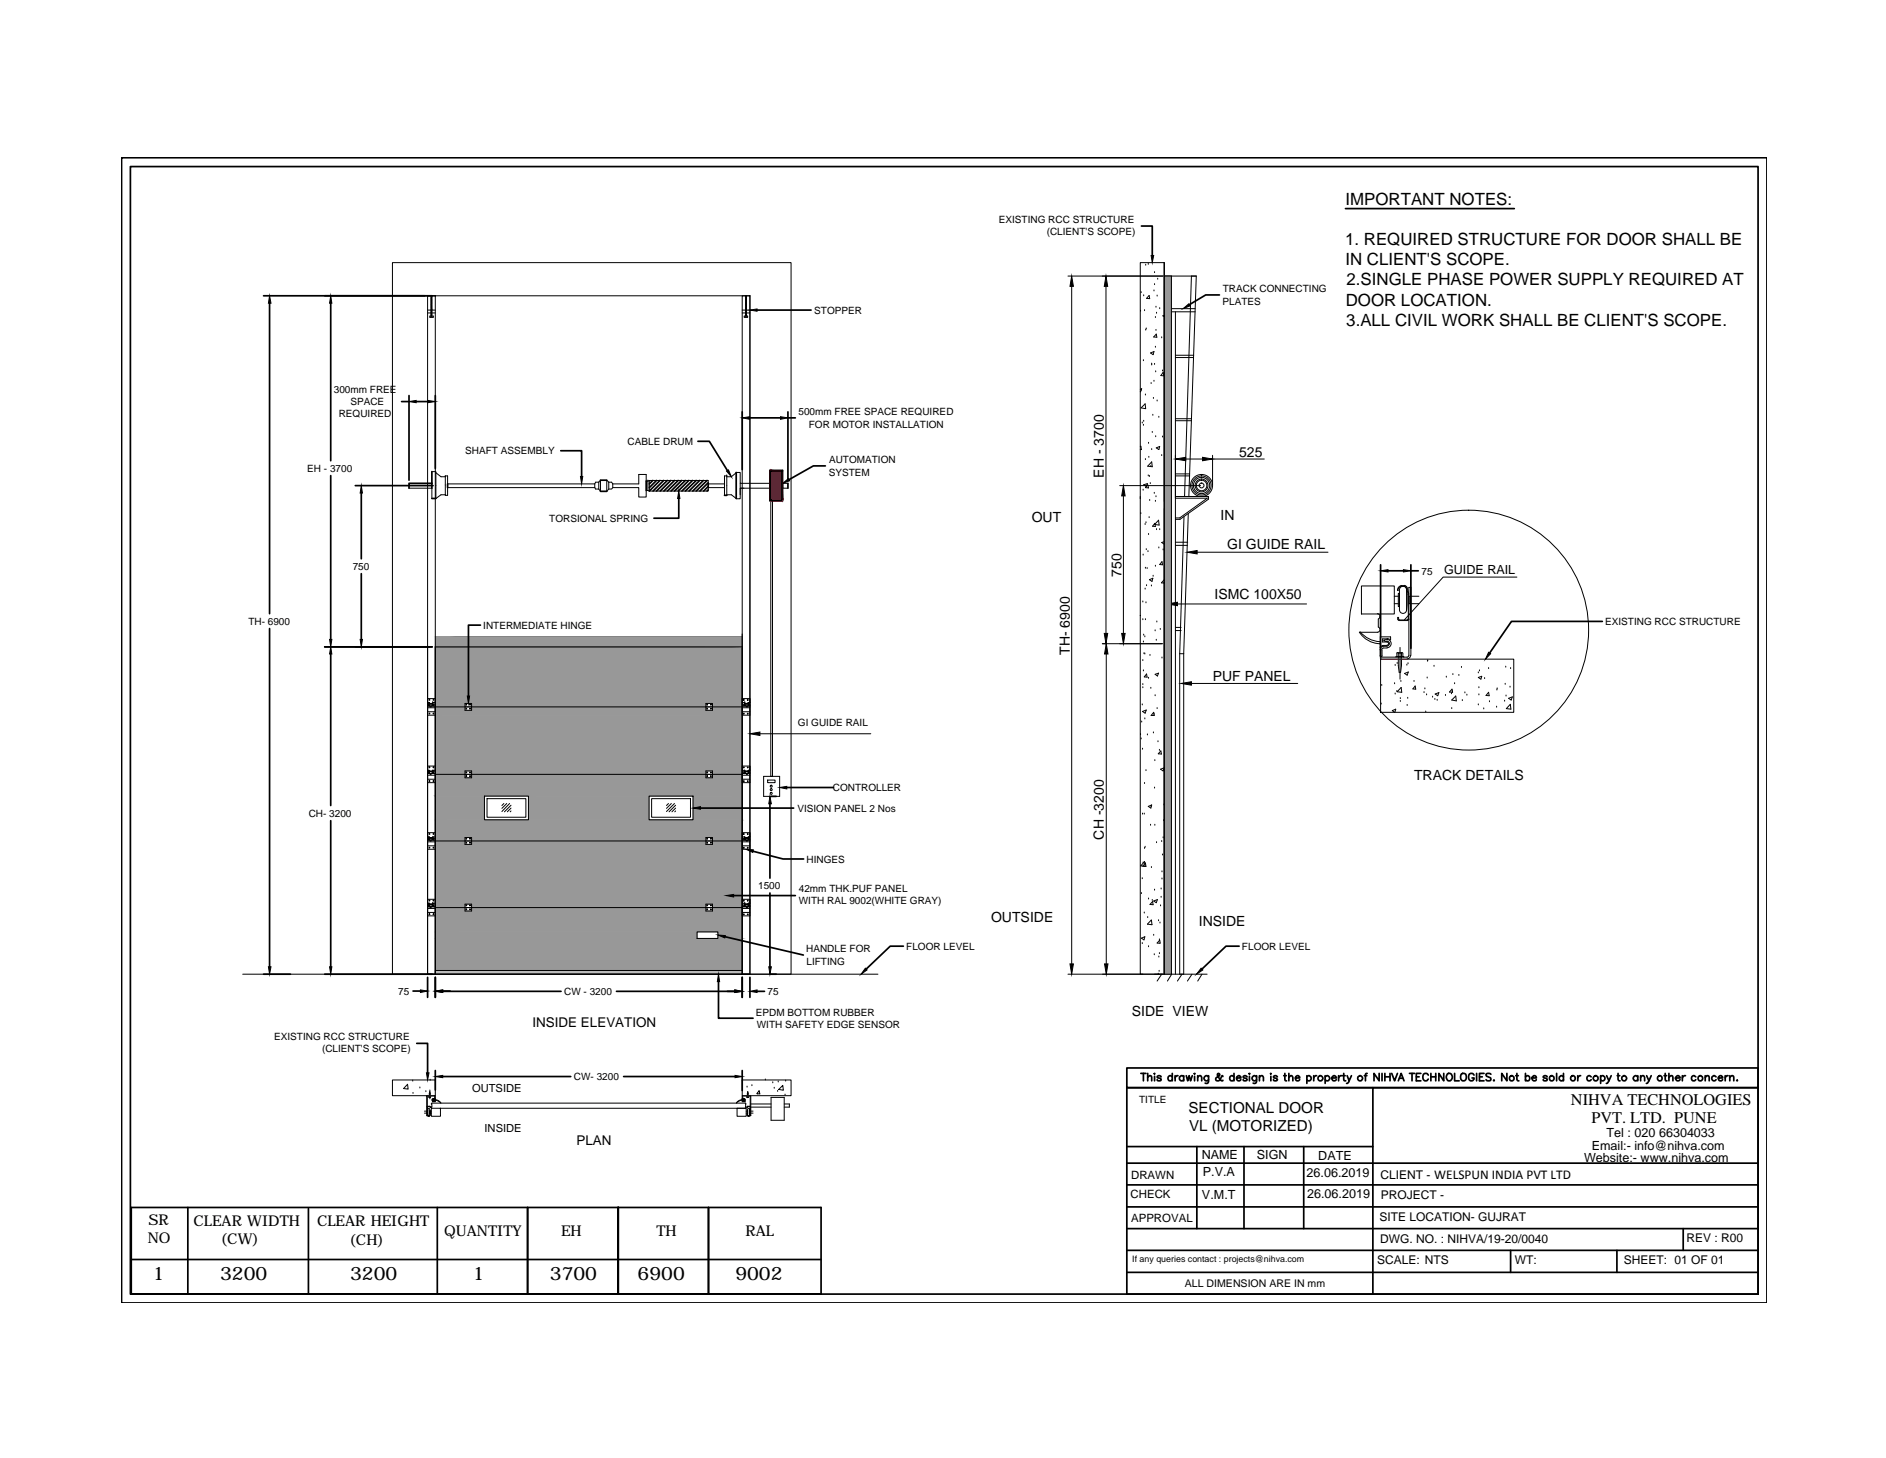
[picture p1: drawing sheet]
<svg xmlns="http://www.w3.org/2000/svg" width="279mm" height="216mm" viewBox="0 0 279 216" stroke-linecap="round" stroke-linejoin="round" font-family="sans-serif">
<!-- layer: 0 -->
<g fill="#989898" stroke="#989898" stroke-width=".15">
<path d="M64.5 95.8v7.6h45.5zM64.5 95.8h45.5v7.6z"/>
<path d="M64.5 103.4v.8h45.5zM64.5 103.4h45.5v.8z"/>
<path d="M105.6 104.2v.5h4.4zM105.6 104.2h4.4v.5z"/>
<path d="M69.9 104.2v.5h34.7zM69.9 104.2h34.7v.5z"/>
<path d="M64.5 104.2v.5h4.4zM64.5 104.2h4.4v.5z"/>
<path d="M105.6 134.4v.5h4.4zM105.6 134.4h4.4v.5z"/>
<path d="M69.9 134.4v.5h34.7zM69.9 134.4h34.7v.5z"/>
<path d="M64.5 134.4v.5h4.4zM64.5 134.4h4.4v.5z"/>
<path d="M64.5 134.9v3.1h45.5zM64.5 134.9h45.5v3.1z"/>
<path d="M106.4 138v1h3.6zM106.4 138h3.6v1z"/>
<path d="M64.5 138v1h38.8zM64.5 138h38.8v1z"/>
<path d="M64.5 139v4.7h45.5zM64.5 139h45.5v4.7z"/>
<path d="M105.6 124.5v.5h4.4zM105.6 124.5h4.4v.5z"/>
<path d="M69.9 124.5v.5h34.7zM69.9 124.5h34.7v.5z"/>
<path d="M64.5 124.5v.5h4.4zM64.5 124.5h4.4v.5z"/>
<path d="M64.5 125v8.9h45.5zM64.5 125h45.5v8.9z"/>
<path d="M105.6 133.9v.5h4.4zM105.6 133.9h4.4v.5z"/>
<path d="M69.9 133.9v.5h34.7zM69.9 133.9h34.7v.5z"/>
<path d="M64.5 133.9v.5h4.4zM64.5 133.9h4.4v.5z"/>
<path d="M105.6 114.7v.5h4.4zM105.6 114.7h4.4v.5z"/>
<path d="M69.9 114.7v.5h34.7zM69.9 114.7h34.7v.5z"/>
<path d="M64.5 114.7v.5h4.4zM64.5 114.7h4.4v.5z"/>
<path d="M64.5 115.2v2.7h45.5zM64.5 115.2h45.5v2.7z"/>
<path d="M102.7 117.9v3.5h7.3zM102.7 117.9h7.3v3.5z"/>
<path d="M78.3 117.9v3.5h17.9zM78.3 117.9h17.9v3.5z"/>
<path d="M64.5 117.9v3.5h7.3zM64.5 117.9h7.3v3.5z"/>
<path d="M64.5 121.4v2.6h45.5zM64.5 121.4h45.5v2.6z"/>
<path d="M105.6 124v.5h4.4zM105.6 124h4.4v.5z"/>
<path d="M69.9 124v.5h34.7zM69.9 124h34.7v.5z"/>
<path d="M64.5 124v.5h4.4zM64.5 124h4.4v.5z"/>
<path d="M105.6 104.7v.5h4.4zM105.6 104.7h4.4v.5z"/>
<path d="M69.9 104.7v.5h34.7zM69.9 104.7h34.7v.5z"/>
<path d="M64.5 104.7v.5h4.4zM64.5 104.7h4.4v.5z"/>
<path d="M64.5 105.2v.7h45.5zM64.5 105.2h45.5v.7z"/>
<path d="M64.5 105.9v8.3h45.5zM64.5 105.9h45.5v8.3z"/>
<path d="M105.6 114.2v.5h4.4zM105.6 114.2h4.4v.5z"/>
<path d="M69.9 114.2v.5h34.7zM69.9 114.2h34.7v.5z"/>
<path d="M64.5 114.2v.5h4.4zM64.5 114.2h4.4v.5z"/>
<path d="M64.5 94.3v1.5h45.5zM64.5 94.3h45.5v1.5z"/>
<path d="M172.5 40.9v103.4h1zM172.5 40.9h1v103.4z"/>
</g>
<!-- layer: at_Rect -->
<path d="M64.5 143.7h45.5v.6h-45.5zM64.5 144.3v-48.5h45.5v48.5" fill="none" stroke="#000" stroke-width=".15"/>
<!-- layer: 0 -->
<path d="M64.5 144.3h45.5" fill="none" stroke="#a6a6a6" stroke-width=".15"/>
<g fill="none" stroke="#000" stroke-width=".25">
<path d="M18 23.4h243.8v169.5h-243.8zM19.3 24.7h241.1v166.9h-241.1zM169.1 33.5h1.6v4.3M199.3 30.9h25M39 43.8h25M39.9 44.9v46M49 44.9v23.3M59.5 59.5h1.1M60.6 58.6v12.5M61.7 59.5h1.7M64.5 58.6v10.8M112.2 45.9h8"/>
<path d="M180.7 43.7h-2.1l-2.4 1.4M49 70.4v24.3M52.6 71.9h11.5M53.5 73v9.7M64 71.6h-3.4v.7M64 69.8v2.5M64 73.8h.6M66.3 71.7v.5M83.1 66.7h3.1v3.9M89 71.1h.9M89 72.8h.9M95.7 71.2v1.4"/>
<path d="M96.7 71.1l-.5 .6M97.3 71.1l-1.1 1.1M97.8 71.1l-1.6 1.6M98.3 71.1l-1.6 1.6M98.9 71.1l-1.6 1.6M99.4 71.1l-1.6 1.6M99.9 71.1l-1.5 1.6M100.5 71.1l-1.6 1.6M100.6 73.8v2.9h-3.7M101 71.1l-1.6 1.6M101.5 71.1l-1.6 1.6M102 71.1l-1.5 1.6"/>
<path d="M102.6 71.1l-1.6 1.6M103.1 71.1l-1.6 1.6M103.4 65.3h1.7l2.7 4.4M103.6 71.1l-1.5 1.6M104.2 71.1l-1.6 1.6M104.7 71.1l-1.6 1.6M104.9 71.5l-1.2 1.2M104.9 72l-.7 .7M104.9 72.5l-.2 .2M104.9 71.7v.5M107.3 73.3h.4M109.1 70v3.8"/>
<path d="M110 61v8.5M111.1 61.9h4.5M114.1 69.8h1.7v4.3h-1.7zM116.7 61v10.1M116.7 71.6v.7M116.7 61.9h1.1M122.3 69h-1.8l-3.6 2M39.9 93.1v50.1M48.1 95.8h15.9M49 96.8v22.5M53.5 84.9v9.8M71.2 92.6h-1.8v10.5"/>
<path d="M204.5 83.6v13.5M205.6 84.5h2.3M209 83.6v12.4M209 84.5h1.1M237.4 92h-13.5l-3.2 4.7M103.8 119.7h13.8M114.1 119v11M114.2 117.9h.8M116.6 116.6h6.9M49 121.5v21.7M107.4 138.7l11.6 2.7M108.7 132.6h9.1"/>
<path d="M111.6 126.1l4.4 1.1h3.1M114.1 132.2v11M39 144.3h4M48.1 144.3h15.9M61.2 146.8h1.1M61.7 154.5h1.6v4.4M63.3 144.7v3M64.5 144.7v3M64.5 158.5v2.9M65.6 146.8h17.5M65.6 159.4h19M65.6 146.8h1.1"/>
<path d="M91.3 146.8h17.6M92.4 159.4h16.5M106.4 145.4v5.4h5.2M110 144.7v3M110 158.5v3M111.1 144.7v3M112.2 146.8h1.1M114.2 144.3h.8M133.8 140.1h-1.9l-3.6 3.4M169 158.9h.8M169.4 158.9v1.1M170 159.5l.3-.2 .3 .1v.6"/>
<path d="M170 158.9v1.1M171 158.9v.1zM171 159.4v.6M172 159.5a.33 .33 0 0 0-.6 0l.1 .1 .5 .2v.1a.33 .33 0 0 1-.6 0M173.7 159.5a.35 .35 0 0 0-.6-.1 .35 .35 0 0 0 0 .5 .35 .35 0 0 0 .6 0M173.7 158.9v1.1M174.1 159.3v.7M174.5 159.3l-.4 .2v.1M175.4 159.5a.35 .35 0 0 0-.6-.1 .35 .35 0 0 0 0 .5 .35 .35 0 0 0 .6 0M175.4 159.3v.7M175.7 159.3l.3 .7 .2-.7 .2 .7 .2-.7M177 158.9l.1 .1h-.1z"/>
<path d="M177 159.4v.6M177.4 159.5l.3-.2h.2l.1 .2v.5M177.4 159.3v.7M179 159.3v.9l-.2 .2h-.3M179 159.5a.37 .37 0 0 0-.5-.1 .37 .37 0 0 0 0 .5 .37 .37 0 0 0 .5 0M181.2 159.4l-.2-.1a.68 .68 0 0 1-.9 .7v-.4l.6-.4-.1-.2h-.2a1.08 1.08 0 0 0 .7 1h.1M182.8 159.5a.35 .35 0 0 0-.5-.1 .35 .35 0 0 0 0 .5 .35 .35 0 0 0 .5 0M182.8 158.9v1.1M183.2 159.6h.6a.35 .35 0 0 0-.5-.3 .35 .35 0 0 0-.1 .6l.2 .1 .4-.1M183.6 140.1h-2l-3.5 3.4M184.8 159.5a.34 .34 0 0 0-.6 0v.1l.4 .1 .2 .1-.1 .2a.36 .36 0 0 1-.5-.1M185.1 158.9l.1 .1h-.1z"/>
<path d="M185.1 159.4v.6M186.2 159.3v.9l-.2 .2h-.4M186.2 159.5a.37 .37 0 0 0-.6-.1 .37 .37 0 0 0 0 .5 .37 .37 0 0 0 .6 0M186.6 159.5l.2-.2h.2l.2 .2v.5M186.6 159.3v.7M188.3 158.9v.1zM188.3 159.4v.6M189.2 159.5a.33 .33 0 0 0-.5 0v.1l.4 .1 .1 .2a.33 .33 0 0 1-.5 0M190.2 159.3h.4M190.3 158.9v.9l.1 .2h.2M190.9 159.5l.3-.2h.2l.1 .2v.5M190.9 158.9v1.1"/>
<path d="M191.9 159.6h.6a.35 .35 0 0 0-.4-.3 .35 .35 0 0 0-.1 .6v.1a.36 .36 0 0 0 .5-.1M193.6 159.5a.35 .35 0 0 1 .5-.1 .35 .35 0 0 1 0 .5 .35 .35 0 0 1-.5 0M193.6 159.3v1.1M194.6 159.3v.7M195 159.3h-.1l-.3 .3M196.3 159.5a.37 .37 0 0 1 .6-.1 .37 .37 0 0 1 0 .5 .37 .37 0 0 1-.6 0M196.3 159.3v1.1M197.3 159.6h.7a.34 .34 0 0 0-.4-.3 .34 .34 0 0 0-.3 .3v.2a.37 .37 0 0 0 .3 .2 .37 .37 0 0 0 .4-.1M198.3 159.3v.7M198.8 159.3l-.3 .1-.2 .2M198.9 159.3h.4M199.1 158.9v1.1h.3"/>
<path d="M199.6 159.3l.3 .7 .3-.7M202.1 159.3h.4M202.5 158.9l-.2 .1v.2v.8M204.3 158.9v1.1l-.7-1.1v1.1M204.7 158.9v1.1M205.2 158.9v1.1M205.2 159.5h.7M205.9 158.9v1.1M206.2 158.9l.4 1.1 .4-1.1M207.3 159.7h.5M208.8 158.9h.8M209.2 158.9v1.1"/>
<path d="M209.8 159.5h.4M210.5 158.9h-.7v1.1h.7M211.6 159.2a.46 .46 0 0 0-.6-.2 .46 .46 0 0 0-.2 .6 .42 .42 0 0 0 .3 .5 .42 .42 0 0 0 .5-.3M212 159.5h.7M212 158.9v1.1M212.7 158.9v1.1M213.9 158.9v1.1l-.7-1.1v1.1M214.5 159a.53 .53 0 0 1 .7 .5 .53 .53 0 0 1-.7 .5l-.1-.1a.65 .65 0 0 1 .1-.9zM215.5 158.9v1.1h.7M216.5 159.1a.48 .48 0 0 1 .6-.1 .48 .48 0 0 1 .1 .6 .46 .46 0 0 1-.6 .4 .46 .46 0 0 1-.2-.6zM218.4 159.2a.46 .46 0 0 0-.7-.2 .46 .46 0 0 0-.1 .6 .4 .4 0 0 0 .4 .5 .4 .4 0 0 0 .4-.5h-.3M218.8 158.9v1.1"/>
<path d="M219.2 159.5h.4M219.9 158.9h-.7v1.1h.7M220.9 159.1l-.3-.2-.5 .2 .1 .3 .6 .2 .1 .3a.45 .45 0 0 1-.8 0M223.2 158.9v1.1l-.7-1.1v1.1M224.6 159.3h.3M224.7 158.9v.9l.1 .2h.2M226 159.5a.35 .35 0 0 1 .5-.1 .35 .35 0 0 1 0 .5 .35 .35 0 0 1-.5 0M226 158.9v1.1M227 159.6h.6a.35 .35 0 0 0-.5-.3 .35 .35 0 0 0-.1 .6 .33 .33 0 0 0 .6 0M229.2 159.5a.33 .33 0 0 0-.6 0l.1 .1 .5 .2v.1a.33 .33 0 0 1-.6 0M230.6 158.9v1.1M231.6 159.5a.35 .35 0 0 0-.5-.1 .35 .35 0 0 0 0 .5 .35 .35 0 0 0 .5 0"/>
<path d="M231.6 158.9v1.1M233.7 159.3v.7M234.2 159.3l-.3 .1-.2 .2M235.7 159.5a.35 .35 0 0 0-.5-.1 .35 .35 0 0 0 0 .5 .35 .35 0 0 0 .5 0M237.1 159.5a.35 .35 0 0 1 .5-.1 .35 .35 0 0 1 0 .5 .35 .35 0 0 1-.5 0M237.1 159.3v1.1M238 159.3l.4 .7 .3-.7M239.6 159.3h.4M239.7 158.9v.9l.1 .2h.2M242.6 159.5a.37 .37 0 0 0-.5-.1 .37 .37 0 0 0 0 .5 .37 .37 0 0 0 .5 0M242.6 159.3v.7M243 159.5l.3-.2h.2l.1 .2v.5"/>
<path d="M243 159.3v.7M243.9 159.3l.4 .7 .3-.7M246.5 159.3h.4M246.7 158.9v.9v.2h.2M247.2 159.5l.3-.2h.2l.1 .2v.5M247.2 158.9v1.1M248.2 159.6h.7a.34 .34 0 0 0-.3-.3 .34 .34 0 0 0-.4 .3v.2a.37 .37 0 0 0 .3 .2 .37 .37 0 0 0 .4-.1M249.2 159.3v.7M249.7 159.3l-.3 .1-.2 .2M251.2 159.5a.35 .35 0 0 0-.5-.1 .35 .35 0 0 0 0 .5 .35 .35 0 0 0 .5 0M252.6 159.5l.3-.2 .3 .1v.6M252.6 159.3v.7"/>
<path d="M254.2 159.5a.35 .35 0 0 0-.5-.1 .35 .35 0 0 0 0 .5 .35 .35 0 0 0 .5 0M254.6 159.6h.6a.35 .35 0 0 0-.5-.3 .35 .35 0 0 0-.1 .6l.1 .1a.36 .36 0 0 0 .5-.1M255.6 159.3v.7M256 159.3l-.4 .2v.1M256.3 159.5l.3-.2 .2 .1 .1 .6M256.3 159.3v.7M19.4 178.8h102.2v12.8h-102.2h102.2h-102.2zM27.8 178.8v12.8M45.7 179v12.6M64.8 178.8v12.8M78.2 178.8v12.8M91.6 178.8v12.8z"/>
<path d="M105 178.8v12.8M166.9 178.7h93.5M166.9 175.5h93.5M166.9 172.2h93.5M166.9 169.8h36.5M177.3 169.8v12.1M184.3 169.8v12.1M193.1 169.8v12.1M199.9 160l-.1 .3-.3 .1M203.4 161.1h-36.5v30.5h93.5M207.2 160l.4-1.1 .4 1.1M221.2 160h.2z"/>
<path d="M238.4 160l-.3 .4h-.1M244.3 160l-.2 .4h-.2M257.3 160h.1zM19.4 186.5h102.2M166.9 181.9h93.5M166.9 185.2h93.5M166.9 188.4h93.5M203.4 191.6v-30.5h57h-93.5v-3h93.5v33.5M223.8 185.2v3.2M239.5 185.2v3.2M249.4 181.9v3.3"/>
<circle cx="195.6" cy="159.7" r=".37"/>
<circle cx="201.5" cy="159.7" r=".37"/>
<circle cx="224" cy="159.7" r=".37"/>
<circle cx="229.9" cy="159.7" r=".37"/>
<circle cx="233" cy="159.7" r=".37"/>
<circle cx="236.4" cy="159.7" r=".37"/>
<circle cx="240.6" cy="159.7" r=".37"/>
<circle cx="245.9" cy="159.7" r=".37"/>
<circle cx="251.9" cy="159.7" r=".37"/>
</g>
<g fill="#000" stroke="#000" stroke-width=".15">
<path d="M170.5 37.8h.4l-.2 1.1zM39.9 43.8l.2 1.1h-.3zM49 43.8l.2 1.1h-.4zM60.6 59.5l1.1-.2v.3zM63.4 59.3l1.1 .2-1.1 .1zM111.1 45.9l1.1-.2v.4zM158.8 40.9l.2 1.5h-.5zM163.8 40.9l.3 1.5h-.5zM175.3 45.7l.8-.7 .2 .3zM53.5 71.9l.2 1.1h-.3zM86 70.6h.3l-.1 1.1zM100.6 72.7l.1 1.1h-.3z"/>
<path d="M107.6 69.8l.3-.2 .4 1zM110 61.9l1.1-.2v.4zM115.6 61.7l1.1 .2-1.1 .2zM116 71.6l.8-.7 .2 .3zM166.4 71.9l.3 1.5h-.5zM174.1 68l1.6-.3v.5zM178.2 67.7l1.4 .3-1.4 .2zM49 95.8l.2 1h-.4zM48.8 94.7h.4l-.2 1.1zM53.4 94.7h.3l-.2 1.1zM163.6 93.8h.5l-.3 1.5zM163.9 95.3l.2 1.5h-.5z"/>
<path d="M166.2 93.8h.5l-.3 1.5zM172.9 89.4l1.5-.2v.5zM175.9 81.8l1.4-.3v.5zM204.5 84.5l1.1-.1v.3zM207.9 84.4l1.1 .1-1.1 .2zM220.5 96.6l.3 .2-.7 .8zM69.2 103.1h.4l-.2 1.1zM102.7 119.7l1.1-.2v.3zM111.1 108.7l1.5-.3v.5zM114.1 117.9l.2 1.1h-.4zM115.5 116.6l1.1-.2v.4zM175 101.2l1.5-.2v.5z"/>
<path d="M106.4 138.5h1.1l-.1 .4zM107.6 132.6l1.1-.2v.4zM110.5 125.8h1.1l-.1 .4zM39.8 143.2h.3l-.2 1.1zM48.8 143.2h.4l-.2 1.1zM62.3 146.6l1 .2-1 .2zM63.2 158.9h.4l-.3 1zM64.5 146.8l1.1-.2v.4zM64.5 159.4l1.1-.2v.4zM106.4 144.3l.2 1.1h-.3zM108.9 146.6l1.1 .2-1.1 .2zM108.9 159.2l1.1 .2-1.1 .2z"/>
<path d="M111.1 146.8l1.1-.2v.4zM113.9 143.2h.4l-.2 1.1zM128.2 143.4l.3 .2-.9 .7zM158.5 142.7h.5l-.2 1.6zM163.6 142.7h.5l-.2 1.6zM177.9 143.4l.3 .2-.9 .7z"/>
</g>
<path d="M64.5 143.7v.6h45.5zM64.5 143.7h45.5v.6z" fill="#bababa" stroke="#bababa" stroke-width=".15"/>
<!-- layer: at_Entity -->
<g fill="none" stroke="#000" stroke-width=".15">
<path d="M63.3 104h.3v.2v-.2zM63.3 114.1h.3v.1v-.1zM63.3 114.5h1.2M63.3 114.3h1.2M63.3 114.8h1.2M63.3 115.4h1.2M63.3 104.5h1.2M63.3 104.3h1.2M63.3 104.8h1.2M63.3 105.4h1.2M63.5 104.4v-.1v.1h.1h-.3h.3v.1M63.5 104.3h.1"/>
<path d="M63.5 114.4v-.1v.1h.1h-.3h.3v.1M63.5 114.3h.1M63.6 104.2h.5h-.5M63.6 104.2h.1M63.6 104.4h.1M63.6 114.2h.5h-.5M63.6 114.4h.1M63.6 114.2h.1M63.7 114.5v.2h.2v-.2M63.7 104.5v.2h.2v-.2M64 104.5v-.1h.2v.1M64 114.5v-.1h.2v.1"/>
<path d="M64.1 104h.1M64.1 104.2v.2h.1h-.1M64.1 104.4h.1M64.1 114.2v.2h.1h-.1M64.1 114.4h.1M64.1 114v.1M64.2 104h-.1v.2M64.2 114.1h-.1v.1M64.5 104h-.4v.2M64.5 103.4h-1.2v.6M64.5 114.1h-.4v.1M64.5 113.4h-1.2v.7"/>
<path d="M110 114.1h.3v.1M110 113.4h1.1v.7M110 104h.3v.2M110 103.4h1.1v.6M110 114.5h1.1M110 114.3h1.1M110 114.8h1.1M110 115.4h1.1M110 104.5h1.1M110 104.3h1.1M110 104.8h1.1M110 105.4h1.1"/>
<path d="M110.2 114.1h.1v.1M110.2 114.5v-.1h.3v.1M110.2 104h.1v.2M110.2 104.5v-.1h.3v.1M110.3 114.2v.2h-.1h.1M110.3 114.4h.1M110.3 104h.1M110.3 104.2v.2h-.1h.1M110.3 104.4h.1M110.3 114v.1M110.6 104.5v.2h.1v-.2M110.6 114.5v.2h.1v-.2"/>
<path d="M110.8 114.2h-.5h.5M110.8 114.1v.1v-.1h.3zM110.8 114.4h.1M110.8 104.2h-.5h.5M110.8 104.2h.1M110.8 104v.2v-.2h.3zM110.8 104.4h.1M110.8 114.2h.1M111 114.4v-.1v.1h-.2h.3h-.3v.1M111 114.3h.1M111 104.4v-.1v.1h-.2h.3h-.3v.1M111 104.3h.1"/>
<path d="M63.3 133.8h.3v.1v-.1zM63.3 123.9h.3v.2v-.2zM63.3 134.3h1.2M63.3 134h1.2M63.3 134.5h1.2M63.3 135.1h1.2M63.3 124.4h1.2M63.3 124.1h1.2M63.3 124.7h1.2M63.3 125.3h1.2M63.5 134.1v-.1v.1h.1h-.3h.3v.2M63.5 134h.1"/>
<path d="M63.5 124.3v-.2v.2h.1h-.3h.3v.1M63.5 124.1h.1M63.6 133.9h.5h-.5M63.6 133.9h.1M63.6 134.1h.1M63.6 124.1h.5h-.5M63.6 124.3h.1M63.6 124v.1M63.7 134.3v.1h.2v-.1M63.7 124.4v.1h.2v-.1M64 134.3v-.2h.2v.2M64 124.4v-.1h.2v.1"/>
<path d="M64.1 133.8h.1M64.1 133.9v.2h.1h-.1M64.1 134.1h.1M64.1 124.1v.2h.1h-.1M64.1 124.3h.1M64.1 123.9h.1M64.2 133.8h-.1v.1M64.2 123.9h-.1v.2M64.5 133.8h-.4v.1M64.5 133.2h-1.2v.6M64.5 123.9h-.4v.2M64.5 123.3h-1.2v.6"/>
<path d="M110 133.8h.3v.1M110 133.2h1.1v.6M110 123.9h.3v.2M110 123.3h1.1v.6M110 134.3h1.1M110 134h1.1M110 134.5h1.1M110 135.1h1.1M110 124.4h1.1M110 124.1h1.1M110 124.7h1.1M110 125.3h1.1"/>
<path d="M110.2 133.8h.1v.1M110.2 134.3v-.2h.3v.2M110.2 123.9h.1v.2M110.2 124.4v-.1h.3v.1M110.3 133.8h.1M110.3 133.9v.2h-.1h.1M110.3 134.1h.1M110.3 124.1v.2h-.1h.1M110.3 124.3h.1M110.3 123.9h.1M110.6 134.3v.1h.1v-.1M110.6 124.4v.1h.1v-.1"/>
<path d="M110.8 133.9h-.5h.5M110.8 133.9h.1M110.8 133.8v.1v-.1h.3zM110.8 134.1h.1M110.8 124.1h-.5h.5M110.8 123.9v.2v-.2h.3zM110.8 124.3h.1M110.8 124v.1M111 134.1v-.1v.1h-.2h.3h-.3v.2M111 134h.1M111 124.3v-.2v.2h-.2h.3h-.3v.1M111 124.1h.1"/>
<path d="M36 144.3h94.1"/>
</g>
<!-- layer: 0 -->
<g fill="none" stroke="#000" stroke-width=".15">
<path d="M58.1 38.9h59.1v105.4h-59.1zM168.9 38.9h3.6v105.4h-3.6zM169.7 39.3h.1M170.1 39.1h.1M62.2 43.8h48.9M63.3 43.8h1.2v100.5h-1.2zM63.3 46.3h1.2M63.3 45.9h1.2M63.7 46.8h.5v.2h-.5zM63.9 43.8v3l.1-.1M63.9 43.8v.1M64 45.9h.1"/>
<path d="M64 43.9l-.1 .1M64 44l-.1 .2M64 44.1l-.1 .2M64 44.3l-.1 .1M64 44.4l-.1 .2M64 44.6l-.1 .1M64 44.7l-.1 .1M64 44.8l-.1 .2M64 44.9l-.1 .2M64 45.1l-.1 .1M64 45.2l-.1 .2M64 45.4l-.1 .1"/>
<path d="M64 45.5l-.1 .1M64 45.6l-.1 .2M64 45.7l-.1 .2M64 46.3l-.1 .1M64 46.4l-.1 .2M64 46.6l-.1 .1M64 45.9l-.1 .1M64 46l-.1 .2M64 46.2l-.1 .1M64 43.8v3M110 43.8h1.1v100.5h-1.1zM110 46.3h1.1"/>
<path d="M110 45.9h1.1M110.3 46.8h.5v.2h-.5zM110.5 43.8v3l.1-.1M110.5 43.8v.1M110.6 45.9h.1M110.6 43.9l-.1 .2M110.6 44.1l-.1 .1M110.6 44.2l-.1 .1M110.6 44.3l-.1 .1M110.6 44.4l-.1 .2M110.6 44.6l-.1 .1M110.6 44.7l-.1 .2"/>
<path d="M110.6 44.9l-.1 .1M110.6 45l-.1 .1M110.6 45.1l-.1 .1M110.6 45.2l-.1 .2M110.6 45.4l-.1 .1M110.6 45.5l-.1 .2M110.6 45.7l-.1 .1M110.6 45.8l-.1 .1M110.6 46.3l-.1 .2M110.6 46.5l-.1 .1M110.6 46.6l-.1 .1M110.6 45.9l-.1 .1"/>
<path d="M110.6 46l-.1 .2M110.6 46.2l-.1 .1M110.6 43.8v3M111.1 43.8v100.5h-1.1v-50.4M158.2 40.9h19l-1.1 32.6M158.8 42.4v100.3M163.8 42.4v51.4M168.9 57.6h.2l-.2 .4M169 46.1h.1M169.1 43.3h.1M169.1 57.8h.1M169.4 53.4h.1"/>
<path d="M169.4 43.8h.1M169.6 46h.1M169.6 59.8l.1 .7-.6-.1zM169.7 58.5h.1M169.7 48.9h.1M169.8 48.7h.1M170.2 43.8l.1 .4h-.4zM170.4 52.3l.6-.2-.2 .4zM170.5 56.8h.1M170.6 54h.1M170.6 53.9h.1M170.9 59h.1"/>
<path d="M171 56.5h.1M171 43.1h.1M171 54h.1M171 40.4h.1M171 42.1h.1M171.2 51.4h.1M171.2 47h.1M171.2 55.1h.1M171.3 48.9h.1M171.3 45.5h.1M171.3 49.5l.1 .4h-.5zM171.3 46.4h.1"/>
<path d="M171.4 43.8h.1M171.4 59.4h.1M171.5 41.3h.1M171.8 45.7h.1M172.1 50h.1M172.2 54.9h.1M172.3 55.1l.1 .6-.4-.1zM172.5 40.9h1v103.4h-1zM172.5 46.7l-.2 .1 .2 .1M174.1 52.6h2.7M174.1 52.9h2.7M176.5 40.9l-1 32.6"/>
<path d="M60.6 72.3h3.4v1.5M64 69.8h.6v.2M64.6 70l.7 .6h.7M64.6 70v3.8l.7-.5h.7M88.1 71.7h-21.8v-1.2h-.3v2.8h.3v-1.1h21.8M88.1 72.2l.1 .2h.5M88.1 71.7v.5M88.7 71.4h-.5l-.1 .3M88.7 71.4l.3-.3v1.7l-.3-.4M88.7 71.4v1M90.2 71.4l-.3-.3v1.7l.3-.4h.4l.2-.2h3.8v1.4h1.1v-1l.5 .1h8.7v-.5h2.4v1.1M90.2 71.4h.4l.2 .3"/>
<path d="M90.2 71.4v1M90.8 71.7v.5M96 71.2h.1M96 71.2h-.3v-.9h-1.1v1.4h-3.8M96 71.2v1.4M96.2 71.1h8.7v.6h2.4M96.2 71.1l-.2 .1M96.2 71.1v1.6M107.7 70.5h.1M107.7 70.5h-.4v1.7M107.7 70.5v2.8M109.1 70h.6v1.6h4.3"/>
<path d="M109.1 70l-.8 .6h-.6M109.1 70h.1M109.7 71.6v.7M110.2 72.3h-.5v1M114 72.3h-4.3v1.6h-.6l-.8-.6h-.6M114 69.6h2v4.6h-2zM114.2 74.2v40.8M114.4 74.2v40.8M116.7 71.6h-.7v.7h.7M165.9 71.9h12M166.4 73.4v20.4M168.9 66.2l.1-.1 .1 .5-.2-.1"/>
<path d="M168.9 73.5v.4M169 76.1h.1M169.2 62.6h.1M169.3 72.6h.1M169.4 63h.1M169.4 62.4h.1M169.4 71.8l.6-.2-.2 .4zM169.6 77.7h.1M169.7 68.1h.1M169.8 77.4h.1M170 71.8l.2 .4h-.5zM170.1 70.5h.1"/>
<path d="M170.2 79.1h.1M170.2 65.6h.1M170.2 67.7h.1M170.2 76.7h.1M170.3 70.6h.1M170.3 74.1h.1M170.4 71.6h.1M170.5 69.1h.1M170.6 66.6h.1M170.6 68.4l.1 .7-.7-.1zM170.7 64h.1M170.8 61.5h.1"/>
<path d="M171 73.1h.1M171.1 77.5l.1 .5-.5-.1zM171.2 74.2h.1M171.2 64.7h.1M171.3 73.6h.1M171.3 66.3l.5-.2-.1 .5zM171.3 78.4h.1M171.6 77l.1 .8-.7-.1zM171.7 61.8h.1M171.8 78.4h.1M172.1 67.5h.1M172.2 64.7h.1"/>
<path d="M174.1 62h2.4M174.1 62.3h2.4M174.1 70.2h2.1M174.1 70.5h2.1M174.1 73.5h4.9v.4l-4.2 3h-.7M174.1 67.4v6.4h4.7l-4 2.9h-.7M175.4 76.5l-.6 20.3M175.7 68h2.5M176 76.1l-.6 20.7M179.6 67.4v4.3M179.6 68h7.7M63.3 95.8v48.5h1.2v-48.5"/>
<path d="M64.5 94.3h45.5M163.3 95.3h9M163.9 96.8v45.9M168.9 91.1v.1M169.3 97.8h.1M169.3 89.1h.1M169.3 91.8h.1M169.3 82.2h.1M169.4 99.3h.1M169.4 95.1h.1M169.4 94.1h.1M169.5 96.8h.1"/>
<path d="M169.6 94.3h.1M169.6 96.8h.1M169.6 87.2h.1M169.7 91.8h.1M169.7 84.1h.1M169.8 89.3h.1M169.8 81.4h.1M169.9 86.7h.1M169.9 99.8v.5l-.4-.1zM169.9 84.2h.1M170.1 81.7h.1M170.3 85.8l.5-.2-.1 .5z"/>
<path d="M170.4 97.1h.1M170.6 86.8h.1M170.8 85.3h.1M171.1 93.4h.1M171.1 99.9l.5-.2-.1 .4zM171.2 83.8h.1M171.3 94.8h.1M171.4 92.1h.1M171.7 81.1h.1M171.9 93.2h.1M172.1 97.4h.1M172.1 83.2l.1 .4h-.4z"/>
<path d="M172.3 81.4h.1M172.4 86.3h.1M172.5 85.8l-.4 .5h.4M172.5 80.2l-.4 .1 .4 .3M174.4 89.4h19.2M177.3 81.8h19.4M201.4 93.6h2.7M204.5 97.6h19.8v7.9h-19.8zM206.7 98.5h.1M207 98.2h.1M207.6 98.4h.1M208.1 99.7l.5-.2-.1 .5z"/>
<path d="M208.4 98.5h.1M208.6 98.3h.1M211.5 97.9h.1M212.4 98.7h.1M215.2 99.9h.1M216.5 98.8h.1M219 99.6h.1M219.2 99.3h.1M220.5 99h.1M223.1 98.8h.1M223.8 99h.1M224.7 85.5h-10.9l-5.8 6.3"/>
<path d="M63.3 115.9h1.2M63.3 105.9h1.2M64.5 114.7h45.5M64.5 104.7h45.5M68.9 104.2h1v1h-1zM68.9 114.2h1v1h-1zM71.8 117.9h6.5v3.5h-6.5zM72.2 118.3h5.7v2.7h-5.7zM74.6 119l-.2 .3M75.1 119l-.7 .7M75.5 119l-1.1 1.2M75.7 119.2l-1 1"/>
<path d="M75.7 119.7l-.5 .5M96.2 117.9h6.5v3.5h-6.5zM96.5 118.3h5.8v2.7h-5.8zM99 119l-.3 .3M99.5 119l-.8 .7M99.9 119l-1.2 1.2M100.1 119.2l-1 1M100.1 119.7l-.6 .5M104.6 104.2h1v1h-1zM104.6 114.2h1v1h-1zM110 115.9h1.1M110 105.9h1.1"/>
<path d="M112.6 108.7h16.4M113.1 115h2.4v2.9h-2.4zM113.7 115.5h1.1v.4h-1.1zM169 108.8h.1M169.1 109.4h.1M169.1 106.9h.1M169.2 104.4h.1M169.3 110.9h.1M169.3 105.4l.5-.3-.2 .5zM169.3 101.8h.1M169.3 101.4h.1M169.6 116h.1"/>
<path d="M169.6 106.5h.1M169.8 114.1h.1M170 108.8h.1M170.1 119.4l.5-.2-.1 .5zM170.2 100.4h.1M170.5 101.9h.1M170.5 119.5h.1M170.9 108.5h.1M170.9 105.5l.1 .4h-.5zM171 105.8h.1M171 116.7h.1M171.1 112.6h.1"/>
<path d="M171.1 103h.1M171.4 104.9h.1M171.5 109.8h.1M171.8 111.1h.1M171.9 113.9l.6-.2-.2 .5zM172 111.2l.1 .5-.5-.1zM172.4 119.2h.1M176.5 101.2h15.7M204.6 104.3h.1M204.7 101.5h.1M206.6 101.2h.1M206.6 105.5l-.3-.3 .5-.2-.2 .5"/>
<path d="M206.7 102.8h.1M206.9 102.4h.1M207.4 103.4h.1M207.4 103.9h.1M207.5 100.9h.1M207.6 101.8l.1 .7-.7-.1zM208.5 104.5h.1M208.5 103.4h.1M209.5 100.9h.1M209.6 101.6l.1 .5-.4-.1zM211 102.6h.1M211.1 102h.1"/>
<path d="M211.2 105.4h.1M211.3 102.9h.1M211.4 100.4h.1M212.2 103.2h.1M212.6 103.6h.1M212.6 102.8l.6-.2-.2 .4zM212.9 103.7h.1M214.1 103h.1M214.3 100.3h.1M215 102.7h.1M215.1 104.9h.1M215.1 103.7l.6-.6v.7z"/>
<path d="M215.1 102.1l.1 .4h-.5zM215.2 102.4h.1M215.5 101.2h.1M216.1 100h.1M216.6 103.7h.1M217 102.6h.1M217.3 102.9h.1M219 104.4h.1M219 100.3l.5-.2-.1 .5zM219.1 101.8h.1M219.1 102.9h.1M219.8 105h.1"/>
<path d="M219.9 100.5h.1M220.5 102.5l.1 .5h-.5zM220.7 103.9h.1M221.7 104.7h.1M221.8 102.2h.1M221.8 102h.1M222.9 103.8h.1M223 101.3h.1M223.1 103.1h.1M223.5 103.4l.5-.2-.1 .5zM223.7 101.8h.1M223.7 104.3l.1 .7-.6-.1z"/>
<path d="M63.3 135.6h1.2M63.3 125.8h1.2M64.5 134.4h45.5M64.5 124.5h45.5M68.9 124h1v1h-1zM68.9 133.9h1v1h-1zM75.7 120.1l-.1 .1M100.1 120.1l-.1 .1M103.3 138h3.1v1h-3.1zM104.6 124h1v1h-1zM104.6 133.9h1v1h-1zM110 135.6h1.1"/>
<path d="M110 125.8h1.1M169 128.2l.6 .1v-.7l-.6 .6M169.1 132.3h.1M169.1 138.9l.5-.2-.1 .5zM169.2 130.1h.1M169.2 139.7h.1M169.3 120.6h.1M169.3 127.8h.1M169.5 120.6h.1M169.5 135.2h.1M169.6 125.6h.1M169.6 125.5h.1"/>
<path d="M169.7 127.8l.1 .5h-.5zM170 135.9h.1M170.2 133.1h.1M170.4 122.2h.1M170.6 136.2l.1 .7-.7-.1zM170.6 128.5h.1M170.7 133.3h.1M170.7 133.5l.1 .5-.4-.1zM170.9 138.5h.1M170.9 133.4l.6-.2-.2 .5zM171 131.8h.1M171.1 122.2h.1"/>
<path d="M171.3 124.8h.1M171.6 136.3h.1M171.8 139.2h.1M171.8 139.2l.1 .5-.5-.1zM171.8 136.7h.1M171.9 134.1h.1M172 131.6h.1M172 132.9h.1M172.1 124.6h.1M172.1 129.1h.1M172.1 130.2h.1M172.2 126.6h.1"/>
<path d="M172.3 124.1h.1M172.4 121.5h.1M58.1 159.9h6.4v2.3h-6.4zM63.7 160h.1M110 159.9h7.2v2.3h-7.2zM113.4 159.9h.1M158.2 144.3h14.1M170.2 140.2h.1M171 141.4h.1M171.6 144.3h.1M171.7 141.7h.1M171.7 143.8h.1"/>
<path d="M171.8 141.2h.1M60.4 160.6l-.6 .6 .7 .1-.1-.7M61.1 160.1h.1M61.2 161.9h.1M62.2 161.1h.1M63.1 161.7h.1M110.7 161h.1M111.2 163.5h3M111.2 163.9h3M111.4 160.8h.1M112.2 162h.1M112.5 161.5l.1 .5h-.5z"/>
<path d="M114.2 162.5h2v3.4h-2zM114.5 160.3h.1M114.7 161.1h.1M115.2 161.6h.1M115.3 160.2h.1M115.4 161.3l.6-.6v.7zM116.2 163.5h.7v.4h-.7M116.3 162.2h.1M116.4 160.1h.1"/>
<circle cx="178" cy="71.9" r="1.42"/>
<circle cx="178" cy="71.9" r=".95"/>
<circle cx="178" cy="71.9" r="1.21"/>
<circle cx="178" cy="71.9" r=".78"/>
<circle cx="178" cy="71.9" r="1.63"/>
<circle cx="178" cy="71.9" r=".36"/>
<circle cx="217.6" cy="93.3" r="17.8"/>
<circle cx="63.6" cy="103.6" r=".06"/>
<circle cx="63.6" cy="105.7" r=".06"/>
<circle cx="63.6" cy="113.6" r=".06"/>
<circle cx="63.6" cy="115.7" r=".06"/>
<circle cx="64.2" cy="113.6" r=".06"/>
<circle cx="64.2" cy="115.7" r=".06"/>
<circle cx="64.2" cy="103.6" r=".06"/>
<circle cx="64.2" cy="105.7" r=".06"/>
<circle cx="69.1" cy="104.4" r=".06"/>
<circle cx="69.1" cy="105" r=".06"/>
<circle cx="69.1" cy="114.9" r=".06"/>
<circle cx="69.1" cy="114.4" r=".06"/>
<circle cx="69.6" cy="104.4" r=".06"/>
<circle cx="69.6" cy="114.4" r=".06"/>
<circle cx="69.6" cy="105" r=".06"/>
<circle cx="69.6" cy="114.9" r=".06"/>
<circle cx="104.8" cy="104.4" r=".06"/>
<circle cx="104.8" cy="105" r=".06"/>
<circle cx="104.8" cy="114.9" r=".06"/>
<circle cx="104.8" cy="114.4" r=".06"/>
<circle cx="105.3" cy="114.4" r=".06"/>
<circle cx="105.3" cy="104.4" r=".06"/>
<circle cx="105.3" cy="114.9" r=".06"/>
<circle cx="105.3" cy="105" r=".06"/>
<circle cx="110.2" cy="103.6" r=".06"/>
<circle cx="110.2" cy="113.6" r=".06"/>
<circle cx="110.2" cy="115.7" r=".06"/>
<circle cx="110.2" cy="105.7" r=".06"/>
<circle cx="110.8" cy="105.7" r=".06"/>
<circle cx="110.8" cy="113.6" r=".06"/>
<circle cx="110.8" cy="103.6" r=".06"/>
<circle cx="110.8" cy="115.7" r=".06"/>
<circle cx="114.3" cy="117.5" r=".15"/>
<circle cx="114.3" cy="116.4" r=".15"/>
<circle cx="114.3" cy="116.9" r=".15"/>
<circle cx="63.6" cy="133.4" r=".06"/>
<circle cx="63.6" cy="125.5" r=".06"/>
<circle cx="63.6" cy="123.5" r=".06"/>
<circle cx="63.6" cy="135.4" r=".06"/>
<circle cx="64.2" cy="135.4" r=".06"/>
<circle cx="64.2" cy="125.5" r=".06"/>
<circle cx="64.2" cy="123.5" r=".06"/>
<circle cx="64.2" cy="133.4" r=".06"/>
<circle cx="69.1" cy="124.8" r=".06"/>
<circle cx="69.1" cy="124.2" r=".06"/>
<circle cx="69.1" cy="134.1" r=".06"/>
<circle cx="69.1" cy="134.7" r=".06"/>
<circle cx="69.6" cy="134.1" r=".06"/>
<circle cx="69.6" cy="124.2" r=".06"/>
<circle cx="69.6" cy="124.8" r=".06"/>
<circle cx="69.6" cy="134.7" r=".06"/>
<circle cx="104.8" cy="134.1" r=".06"/>
<circle cx="104.8" cy="124.2" r=".06"/>
<circle cx="104.8" cy="134.7" r=".06"/>
<circle cx="104.8" cy="124.8" r=".06"/>
<circle cx="105.3" cy="134.7" r=".06"/>
<circle cx="105.3" cy="124.8" r=".06"/>
<circle cx="105.3" cy="124.2" r=".06"/>
<circle cx="105.3" cy="134.1" r=".06"/>
<circle cx="110.2" cy="123.5" r=".06"/>
<circle cx="110.2" cy="125.5" r=".06"/>
<circle cx="110.2" cy="133.4" r=".06"/>
<circle cx="110.2" cy="135.4" r=".06"/>
<circle cx="110.8" cy="123.5" r=".06"/>
<circle cx="110.8" cy="125.5" r=".06"/>
<circle cx="110.8" cy="135.4" r=".06"/>
<circle cx="110.8" cy="133.4" r=".06"/>
</g>
<!-- layer: BODY -->
<g fill="none" stroke="#000" stroke-width=".15">
<path d="M172.5 38.9v105.4M173.5 40.9v103.4M173.5 45.7h3.6M173.5 46.2h3.6M174.1 46.2v98.1M173.5 67.8h.1M174.1 80.3h1.9M174.1 80.8h1.8M174.1 92.9h.9M174.1 93.4h.9M171 144.3h7.8M172.1 144.3l-.7 1"/>
<path d="M173.6 144.3l-.7 1M174.8 144.3v-47.5h.6v47.5M175.1 144.3l-.7 1M176.6 144.3l-.7 1M178.1 144.3l-.7 1"/>
</g>
<!-- layer: DOOR -->
<g fill="none" stroke="#000" stroke-width=".15">
<path d="M201.4 93.6a3.7 3.7 0 0 0 3 1.7M201.5 93.6a4.1 4.1 0 0 0 2.9 1.4M201.7 86.8h4.9v4.1h-4.9zM204 90.9a.42 .42 0 0 1 .4 .3 .42 .42 0 0 1-.2 .5v1.2a.4 .4 0 0 1 .2 .4 .4 .4 0 0 1-.4 .3M204.4 95.3v.1M204.4 95v.1M204.4 97.1l.2 .2 .1-.2M204.4 91.3v.1M204.5 95.4v.5M204.5 96.3v.8M204.6 97.3l-.1 .1 .1 .2M204.7 97.3h3.8"/>
<path d="M204.7 96.3v.8M205 95.7l-.5 .3-.1 .2M205 95.6l-.6 .3M205 96l-.3 .2M205 96h.5M205 95.6h.5M205 95.7h.5M205.5 95.1l.2 .2-.2 .2M205.5 94.7a.61 .61 0 0 1 .6 .6 .61 .61 0 0 1-.6 .6M205.5 94.9a.36 .36 0 0 1 .3 .4 .36 .36 0 0 1-.3 .4M205.5 94.6l.5 .1M205.5 94.7l-.5 .1 .1 .1 .4 .1"/>
<path d="M205.5 94.6h-.7v.5h.7M206 94.8v-.5h-1.5v.7M206.6 89.4h.6M206.6 88.3h.6M206.8 97.3v-.1h1.2v.1M206.9 96.7v.5M207 87.4h.2M207.1 96.7h.6M207.2 87.9h.1v1.9h-.1zM207.2 96.7v1.9l.1 1h.2l.1-1v-1.9M207.2 96.7h-.3M207.3 91.8l-.1-.1v-.3h-.1v.4l.2 .1"/>
<path d="M207.3 87.3a.53 .53 0 0 1 .5-.5 .53 .53 0 0 1 .6 .5l.1 2a1.72 1.72 0 0 1-.4 1.5 .53 .53 0 0 1-.8-.5M207.3 91.8h1.2M207.3 91.9h1.2M207.3 87.4v2.9M207.4 95.9v4.7M207.6 96.7h-.4M207.6 86.7a.74 .74 0 0 0-.6 .7M207.7 86.8l-.5 .3-.1 .3M207.7 86.8l.5 .1 .1 .1M207.7 86.7h.3M207.8 96.7h-.2M207.8 96.7v.5"/>
<path d="M208 86.7h.2l.2 .3M208.3 87.1l.3 .9M208.4 87.4v2.9M208.5 87l.2 1M208.6 88v.1M208.6 91.7l-.1 .1M208.6 88.1v3.6M208.7 97l-.3 .3M208.7 91.7l-.2 .2M208.7 97.1v-10.1h.3v10.1M209 97l-.3 .5-.3 .1M210.2 88.3h-1.4v1.1h1.4"/>
<path d="M62.9 164.5h.4v.3h-.4M63.2 162.4v2.8h.1v-2.8M63.3 163.9l.4-.1v.2l.1-.1M63.3 164.9h.1M63.3 163.9h.4M63.3 162.2l-.1 .2M63.3 165.1l.2 .2 .1-.2M63.3 165.2v-.3l.1 .3M63.3 165.2l.2 .1M63.4 164.3v.8M63.5 165.3h.1M63.5 162.3h.3"/>
<path d="M63.5 162.5h.1M63.6 162.3v.2M63.6 162.5h.2M63.6 161.7l.1 .3v.5zM63.6 164.3l-.1-.2-.2 .2M63.7 164.4v.6zM63.7 161.4v1.3M63.7 164.3v.8M63.7 164.5h.2M63.7 164.8h.2M63.7 162.5h.1M63.8 165.1l-.2 .2"/>
<path d="M63.8 162.3v.2M63.9 164.1h1.3v1.2h-1.3zM63.9 164h.1M64 163.9l-.1 .1 .1 .1M64 163.4h-.1l.1 .5M64 163.4h46.4h.1l-.1 .2M64 163l.2 .1M64.3 162.8l-.2 .1h.3v.2h-.2M64.3 162.8h-.2v.1l.2 .1-.1 .1M64.3 162.7h-.3v.2l.2 .2M64.4 162.6l-.1 .1M64.4 162.2l-1.1 .2"/>
<path d="M64.4 162.6l-.1 .2M64.4 162.4v.2M64.5 162.7l-.2 .1M64.5 162.8a1.04 1.04 0 0 1 .8 .5M64.5 163h.1M64.5 162.8h.1M64.5 162.4v.2M64.5 162.7v.1M64.5 163v.1h-.4v-.1M64.5 162.9l.6 .2 .2 .2M65.2 164.1h45.2M109.2 164.1h1.3v1.2h-1.3z"/>
<path d="M109.9 162.9l-.6 .2-.2 .2M109.9 162.8a1.04 1.04 0 0 0-.8 .5M110 163h.1M110 162.8h.1M110 162.2v.1M110 162.4v.3l.3 .1M110 162.3h1.1M110 162.4l.1 .3h.2M110.2 162.8v.1M110.2 162.8l.1 .1-.1 .1M110.2 162.7l.2 .2-.2 .2 .2-.1v.1h-.4v-.1M110.3 162.8l-.4-.1 .1 .1"/>
<path d="M110.3 163h-.2l.2 .1M110.3 162.9h-.3v.2h.3M110.4 163.9l.1 .1-.1 .1M110.5 163.6v.3M110.5 164.5h.2M110.5 164.8h.2M110.5 164h.1M110.6 162.3h.3M110.6 162.5h.1M110.7 162.3v.2h.1M110.7 162.5h.2M110.7 164.4l.1 .6z"/>
<path d="M110.7 165.1l.1 .2 .3-.1M110.7 162.5l.1-.8v.8M110.7 163.8v.2v-.1M110.8 165.1l.1 .2 .2-.2M110.8 163.8h.3M110.8 163.9h.3M110.8 161.7v.8M110.8 164.3v.8M110.8 165.3h.2M110.8 162.5h.1M110.9 162.3v.2M111 164.3v.8"/>
<path d="M111.1 164.3l-.2-.2-.1 .2M111.1 164.3v.8M111.1 162.2l.1 .2v2.8h-.1v-2.9M111.1 163.8v.1M111.1 163.9h.1M111.1 164.9h.1M111.1 164.9v.3M111.6 164.5h-.4v.3h.4"/>
</g>
<path d="M204.7 97.6h3.8M63.3 162.2h1.1M110 162.2h1.1" fill="none" stroke="#dd6e6e" stroke-width=".15"/>
<!-- layer: 0 -->
<g fill="#ff003f" stroke="#ff003f" stroke-width=".15">
<path d="M114 69.6v.2h2zM114 69.6h2v.2z"/>
<path d="M115.8 69.8v4.3h.2zM115.8 69.8h.2v4.3z"/>
<path d="M114 69.8v4.3h.1zM114 69.8h.1v4.3z"/>
<path d="M114 74.1v.1h2zM114 74.1h2v.1z"/>
<path d="M114.1 69.8v4.3h1.7zM114.1 69.8h1.7v4.3z"/>
</g>
<g font-size="2.8">
<text x="22.7" y="189.5">1</text>
<text x="32.6" y="189.5">3200</text>
<text x="51.9" y="189.5">3200</text>
<text x="70" y="189.5">1</text>
<text x="81.5" y="189.5">3700</text>
<text x="94.5" y="189.5">6900</text>
<text x="108.9" y="189.5">9002</text>
</g>
<g font-size="2.5">
<text x="199.3" y="30.3">IMPORTANT NOTES:</text>
<text x="199.3" y="36.3">1. REQUIRED STRUCTURE FOR DOOR SHALL BE</text>
<text x="199.3" y="39.3">IN CLIENT'S SCOPE.</text>
<text x="199.4" y="45.2">DOOR LOCATION.</text>
<text x="199.5" y="42.2">2.SINGLE PHASE POWER SUPPLY REQUIRED AT</text>
<text x="199.4" y="48.2">3.ALL CIVIL WORK SHALL BE CLIENT'S SCOPE.</text>
</g>
<g font-size="2.4">
<text x="232.7" y="163.6">NIHVA TECHNOLOGIES</text>
<text x="235.7" y="166.4">PVT. LTD. PUNE</text>
</g>
<g font-size="2.2">
<text x="176.1" y="164.8">SECTIONAL DOOR</text>
<text x="176.2" y="167.5">VL (MOTORIZED)</text>
<text x="21.9" y="184.1">NO</text>
<text x="22" y="181.4">SR</text>
<text x="28.7" y="181.5">CLEAR WIDTH</text>
<text x="32.7" y="184.3">(CW)</text>
<text x="47" y="181.6">CLEAR HEIGHT</text>
<text x="51.7" y="184.3">(CH)</text>
<text x="65.8" y="183.1">QUANTITY</text>
<text x="83.1" y="183">EH</text>
<text x="97.3" y="183">TH</text>
<text x="110.4" y="183">RAL</text>
</g>
<g font-size="2.1">
<text x="163.5" y="70.7" transform="rotate(-90 163.5 70.7)">EH - 3700</text>
<text x="183.6" y="67.7">525</text>
<text x="152.8" y="77.2">OUT</text>
<text x="180.8" y="77">IN</text>
<text x="181.8" y="81.3">GI GUIDE RAIL</text>
<text x="166.1" y="85.4" transform="rotate(-90 166.1 85.4)">750</text>
<text x="179.9" y="88.7">ISMC 100X50</text>
<text x="158.5" y="97" transform="rotate(-90 158.5 97)">TH- 6900</text>
<text x="179.7" y="100.8">PUF PANEL</text>
<text x="209.5" y="115.4">TRACK DETAILS</text>
<text x="163.5" y="124.3" transform="rotate(-90 163.5 124.3)">CH -3200</text>
<text x="146.8" y="136.6">OUTSIDE</text>
<text x="177.6" y="137.1">INSIDE</text>
<text x="167.7" y="150.4">SIDE VIEW</text>
</g>
<g font-size="2">
<text x="78.9" y="152">INSIDE ELEVATION</text>
<text x="85.4" y="169.6">PLAN</text>
</g>
<g font-size="1.9">
<text x="213.9" y="85">GUIDE RAIL</text>
<text x="178" y="171.6">NAME</text>
<text x="186.2" y="171.6">SIGN</text>
<text x="195.3" y="171.7">DATE</text>
<text x="234.7" y="172.1">Website:- www.nihva.com</text>
<text x="235.8" y="170.3">Email:- info@nihva.com</text>
<text x="238" y="168.4">Tel : 020 66304033</text>
<text x="178.1" y="177.6">V.M.T</text>
<text x="178.2" y="174.1">P.V.A</text>
<text x="193.6" y="174.4">26.06.2019</text>
<text x="193.6" y="177.4">26.06.2019</text>
</g>
<g font-size="1.8">
<text x="204.5" y="174.7">CLIENT - WELSPUN INDIA PVT LTD</text>
<text x="204.6" y="177.5">PROJECT -</text>
<text x="204.4" y="180.7">SITE LOCATION- GUJRAT</text>
<text x="204.4" y="184">DWG. NO. : NIHVA/19-20/0040</text>
<text x="249.9" y="184">REV : R00</text>
<text x="204" y="187.2">SCALE: NTS</text>
<text x="224.4" y="187.2">WT:</text>
<text x="240.6" y="187.2">SHEET: 01 OF 01</text>
</g>
<g font-size="1.7">
<text x="69.9" y="161.7">OUTSIDE</text>
<text x="71.8" y="167.6">INSIDE</text>
<text x="167.5" y="177.4">CHECK</text>
<text x="167.6" y="174.6">DRAWN</text>
<text x="167.6" y="181">APPROVAL</text>
</g>
<text font-size="1.6" x="175.5" y="190.5">ALL DIMENSION ARE IN mm</text>
<g font-size="1.5">
<text x="148" y="33">EXISTING RCC STRUCTURE</text>
<text x="155.1" y="34.8">(CLIENT'S SCOPE)</text>
<text x="120.6" y="46.5">STOPPER</text>
<text x="181.1" y="45.2">PLATES</text>
<text x="181.2" y="43.3">TRACK CONNECTING</text>
<text x="49.5" y="58.2">300mm FREE</text>
<text x="51.9" y="60">SPACE</text>
<text x="50.2" y="61.8">REQUIRED</text>
<text x="93" y="65.9">CABLE DRUM</text>
<text x="118.3" y="61.5">500mm FREE SPACE REQUIRED</text>
<text x="119.8" y="63.4">FOR MOTOR INSTALLATION</text>
<text x="45.5" y="69.9">EH - 3700</text>
<text x="68.9" y="67.3">SHAFT ASSEMBLY</text>
<text x="122.8" y="70.4">SYSTEM</text>
<text x="122.8" y="68.6">AUTOMATION</text>
<text x="81.4" y="77.3">TORSIONAL SPRING</text>
<text x="52.3" y="84.4">750</text>
<text x="210.6" y="85.1">75</text>
<text x="36.8" y="92.5">TH- 6900</text>
<text x="71.6" y="93.1">INTERMEDIATE HINGE</text>
<text x="237.8" y="92.6">EXISTING RCC STRUCTURE</text>
<text x="118.2" y="107.5">GI GUIDE RAIL</text>
<text x="123.4" y="117.2">CONTROLLER</text>
<text x="45.7" y="120.9">CH- 3200</text>
<text x="118.1" y="120.2">VISION PANEL 2 Nos</text>
<text x="112.3" y="131.6">1500</text>
<text x="119.5" y="127.7">HINGES</text>
<text x="118.3" y="132.1">42mm THK.PUF PANEL</text>
<text x="118.3" y="133.9">WITH RAL 9002(WHITE GRAY)</text>
<text x="119.4" y="141">HANDLE FOR</text>
<text x="119.5" y="142.9">LIFTING</text>
<text x="134.3" y="140.6">FLOOR LEVEL</text>
<text x="184" y="140.6">FLOOR LEVEL</text>
<text x="59" y="147.3">75</text>
<text x="83.6" y="147.3">CW - 3200</text>
<text x="113.7" y="147.3">75</text>
<text x="40.6" y="154">EXISTING RCC STRUCTURE</text>
<text x="47.7" y="155.8">(CLIENT'S SCOPE)</text>
<text x="112" y="150.4">EPDM BOTTOM RUBBER</text>
<text x="112.1" y="152.3">WITH SAFETY EDGE SENSOR</text>
<text x="85" y="160">CW- 3200</text>
<text x="168.8" y="163.3">TITLE</text>
</g>
<text font-size="1.3" x="167.7" y="186.8">If any queries contact : projects@nihva.com</text>
</svg>
